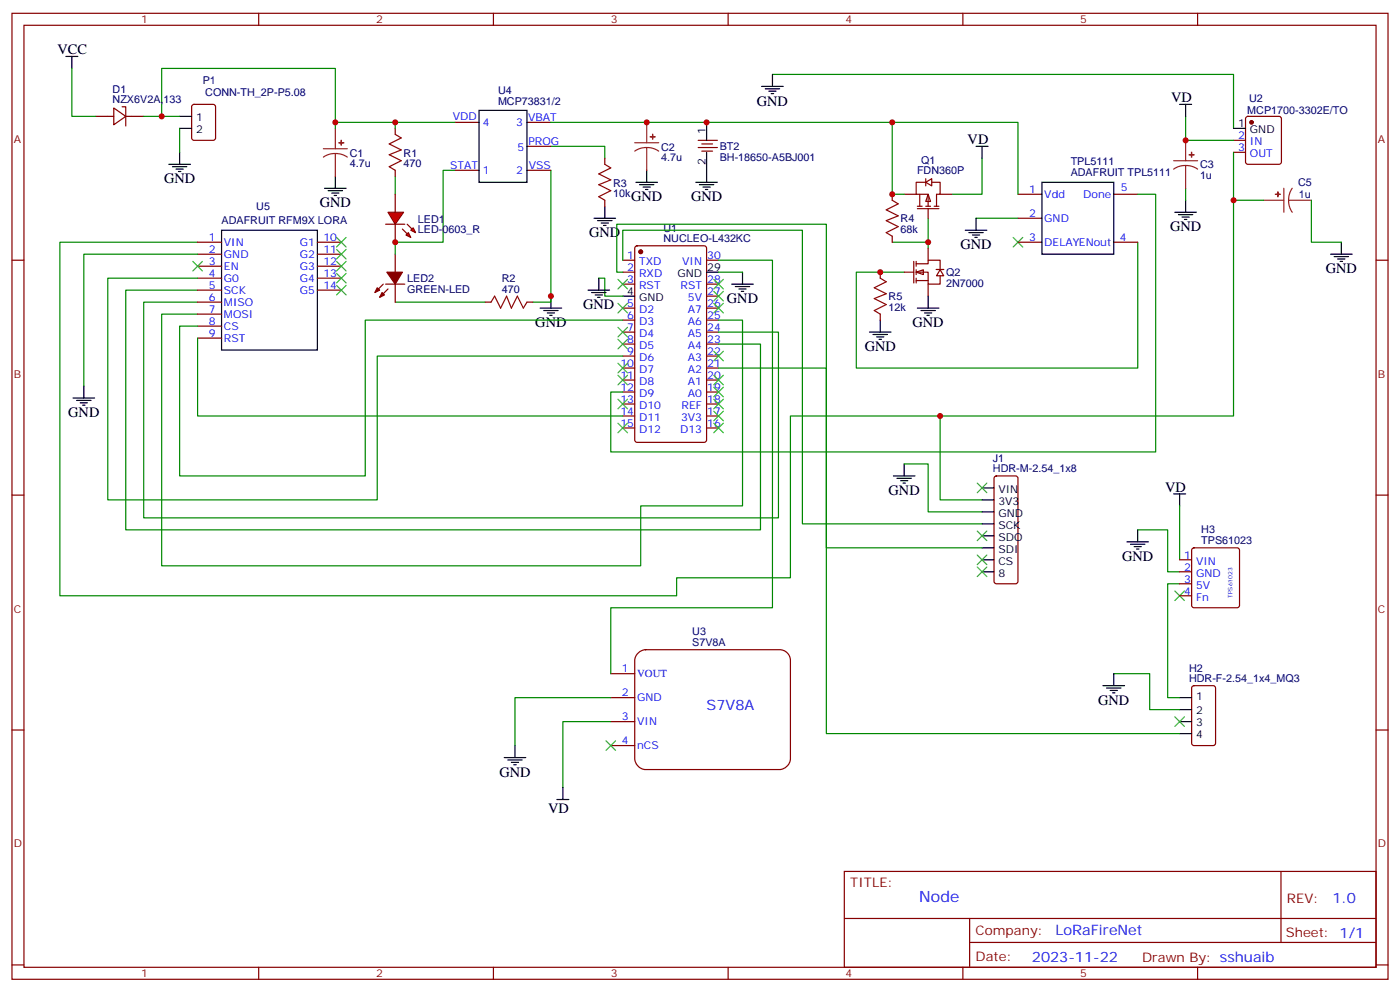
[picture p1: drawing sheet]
<svg xmlns="http://www.w3.org/2000/svg" width="412mm" height="292mm" viewBox="0 0 412 292" stroke-linecap="round" stroke-linejoin="round" font-family="sans-serif">
<g fill="none" stroke="#870000" stroke-width=".35">
<path d="M3.5 3.9h405.4v284.4h-405.4zM7.1 7.4h398.2v277.3h-398.2zM76.2 3.9v3.5M145.3 3.9v3.5M214.5 3.9v3.5M283.6 3.9v3.5M352.8 3.9v3.5M367.1 34.5l.5-.2h9.2l.5 .2 .2 .5v12.7l-.3 .5-.4 .2h-9.2l-.5-.3-.2-.4v-12.7zM178.2 46.6v1.8M178.2 58.9v1.8M363.4 41.3h3.5M363.4 44.8h3.5"/>
<path d="M3.5 76.6h3.6M116.4 74.8v5.3M183.4 76.6h3.6M187.2 72.6l.5-.2h19.7l.7 .4v56.7l-.4 .7h-20l-.7-.5v-56.6zM208.1 76.6h3.6M405.3 76.6h3.6M116.4 83.6v5.3M142.9 88.9h1.7M155.2 88.9h1.8M183.4 80.1h3.6M183.4 83.6h3.6M183.4 90.7h3.6"/>
<path d="M183.4 94.2h3.6M183.4 97.8h3.6M208.1 83.6h3.6M208.1 90.7h3.6M208.1 94.2h3.6M208.1 97.8h3.6M208.1 87.2h3.6M183.4 101.3h3.6M183.4 104.8h3.6M183.4 108.3h3.6M183.4 111.9h3.6M183.4 115.4h3.6"/>
<path d="M183.4 118.9h3.6M208.1 101.3h3.6M208.1 104.8h3.6M208.1 108.3h3.6M208.1 111.9h3.6M208.1 115.4h3.6M208.1 118.9h3.6M183.4 122.4h3.6M183.4 126h3.6M208.1 122.4h3.6M208.1 126h3.6M3.5 145.7h3.6"/>
<path d="M405.3 145.7h3.6M3.5 214.9h3.6M405.3 214.9h3.6M248.7 256.5h156.6v28.2h-156.6zM377.3 256.5v20.9M248.7 270.4h156.5M285.6 277.4h119.6M285.6 270.4v14.1M3.5 284h3.6M76.2 284.7v3.6M145.3 284.7v3.6M214.5 284.7v3.6"/>
<path d="M283.6 284.7v3.6M352.8 284.7v3.6M405.3 284h3.6"/>
</g>
<g fill="#870000" stroke="#870000" stroke-width=".35">
<path d="M112.5 86.1l.7 .7-1.4 .7z"/>
<path d="M111.1 84.7l.7 .7-1.4 .7z"/>
<path d="M114.3 85.1l-1.4 1.4z"/>
<path d="M112.9 83.6l-1.4 1.5z"/>
<circle cx="188.7" cy="74.1" r=".53"/>
<circle cx="368.7" cy="36" r=".53"/>
</g>
<g fill="none" stroke="#000" stroke-width=".35">
<path d="M224.4 25.4h6.3M225.4 26.1h4.3M226.5 26.8h2.1M227.2 27.6h.7M227.5 21.9v3.5M363.4 37.8h3.5M187.3 53.7h6.4M188.4 54.4h4.2M189.4 55.1h2.2M190.1 55.8h.8M190.5 50.1v3.6M205 53.7h6.3"/>
<path d="M206 54.4h4.3M207.1 55.1h2.1M207.8 55.8h.7M208.1 50.1v3.6M349.2 58.9v3.6M175 64.2h6.3M176 64.9h4.3M177.1 65.7h2.1M177.8 66.4h.7M178.2 60.7v3.5M346.1 62.5h6.3M347.1 63.2h4.3"/>
<path d="M348.2 63.9h2.1M348.9 64.6h.7M391.9 74.8h6.4M393 75.5h4.2M394.1 76.2h2.1M394.8 76.9h.7M395.1 71.3v3.5M159.1 90.7h6.4M160.2 91.4h4.2M161.2 92.1h2.1M161.9 92.8h.7M162.3 87.2v3.5"/>
<path d="M183.4 87.2h3.6M208.1 80.1h3.6"/>
</g>
<path d="M227.5 21.9h135.9v15.9M162.3 43.1h15.9v3.5M162.3 50.1v38.8h-5.3M116.4 88.9h26.5" fill="none" stroke="#008700" stroke-width=".35"/>
<path d="M190.5 36v6M187 42h7M190.5 43.4l-1.9 .3-1.6 .8M190.5 43.4l1.9 .3 1.6 .8M190.5 43.4v6.7M372.2 58.9h6M378.2 55.4v7.1M379.6 58.9l.2 1.9 .8 1.7M379.6 58.9h6.7M380.6 55.4l-.8 1.7-.2 1.8" fill="none" stroke="#8c2424" stroke-width=".35"/>
<g fill="#8c2424" stroke="#8c2424" stroke-width=".35">
<path d="M376.4 56.5v1.4z"/>
<path d="M375.7 57.2h1.4z"/>
<path d="M191.6 40.3h1.4z"/>
<path d="M192.2 39.5l.1 1.5z"/>
</g>
<path d="M178.2 48.4l1.7 1-3.5 1.8 3.5 1.8-3.5 1.4 3.5 1.7-3.5 1.8 1.8 1M144.6 88.9l1.1-1.7 1.8 3.5 1.7-3.5 1.4 3.5 1.8-3.5 1.8 3.5 1-1.8" fill="none" stroke="#a10000" stroke-width=".35"/>
<path d="M113.6 83.6h5.6z" fill="#f00" stroke="#870000" stroke-width=".35"/>
<path d="M113.9 80.1h4.6l-2.1 3.5z" fill="#870000" stroke="#870000" stroke-width=".35"/>
<path d="M116.4 51.9v5.3M134.1 50.1h-3.6v21.2h-14.1v3.5" fill="none" stroke="#008700" stroke-width=".35"/>
<g fill="#f00" stroke="#870000" stroke-width=".35">
<path d="M114.3 62.5h4.6l-2.5 3.5z"/>
<path d="M113.6 66h5.6z"/>
</g>
<g fill="#870000" stroke="#870000" stroke-width=".35">
<path d="M119.9 66l1.5 1.4z"/>
<path d="M118.5 67.4l1.4 1.4z"/>
</g>
<g fill="#f00" stroke="#870000" stroke-width=".35">
<path d="M121 67.8l.7-.7 .7 1.4z"/>
<path d="M119.6 69.2l.7-.7 .7 1.4z"/>
</g>
<g fill="none" stroke="#870000" stroke-width=".35">
<path d="M56.7 30.9l.4-.2h5.7l.6 .5 .1 9.4-.5 .7h-5.9l-.6-.5-.1-9.4zM116.4 37.8v1.7M134.1 36h7M155.2 36h7.1M116.4 50.1v1.8M116.4 57.2v5.3M134.1 50.1h7M155.2 50.1h7.1M155.2 43.1h7.1M205.7 41.3h5.6M205.7 43.4h5.6M206.7 42.4h3.2"/>
<path d="M206.7 44.5h3.2M262.8 57.2v1.7M299.9 57.2h7M328.1 57.2h7M58.2 71.3h7.1M58.2 74.8h7.1M58.2 78.4h7.1M93.5 71.3h7M93.5 74.8h7M93.5 78.4h7M116.4 66v5.3M262.8 69.5v1.8"/>
<path d="M299.9 71.3h7M299.9 64.2h7M328.1 71.3h7M58.2 81.9h7.1M58.2 85.4h7.1M58.2 88.9h7.1M58.2 92.5h7.1M58.2 96h7.1M58.2 99.5h7.1M93.5 81.9h7M93.5 85.4h7M259.3 80.1v1.8"/>
<path d="M259.3 92.5v1.7M351.2 202l.5-.2h5.7l.6 .5 .1 16.5-.5 .6-5.9 .1-.6-.5-.1-16.5z"/>
</g>
<path d="M116.4 39.5l1.8 1.1-3.5 1.8 3.5 1.7-3.5 1.4 3.5 1.8-3.5 1.8 1.7 1M262.8 58.9l1.8 1.1-3.5 1.8 3.5 1.7-3.5 1.4 3.5 1.8-3.5 1.8 1.7 1M259.3 81.9l1.8 1-3.6 1.8 3.6 1.8-3.6 1.4 3.6 1.7-3.6 1.8 1.8 1.1" fill="none" stroke="#a10000" stroke-width=".35"/>
<g fill="none" stroke="#000" stroke-width=".35">
<path d="M19.4 16.6h3.5M21.2 16.6v3.5M52.9 34.3h3.5M52.9 37.8h3.5M141.1 32.5h14.1v21.2h-14.1zM208.1 36v5.3M49.7 48.4h6.4M50.8 49.1h4.2M51.9 49.8h2.1M52.6 50.5h.7M52.9 44.8v3.6M95.6 55.4h6.4"/>
<path d="M96.7 56.1h4.2M97.7 56.8h2.1M98.4 57.5h.7M98.8 51.9v3.5M208.1 44.8v5.3M287.5 43.1h3.5M289.3 43.1v3.5M306.9 53.7h21.2v21.1h-21.2zM65.3 67.8h28.2v35.2h-28.2zM284.3 67.8h6.4M285.4 68.5h4.2M286.5 69.2h2.1"/>
<path d="M287.2 69.9h.7M287.5 64.2v3.6M215.5 83.6h6.4M216.6 84.3h4.2M217.7 85.1h2.1M218.4 85.8h.7M218.7 80.1v3.5M256.1 97.8h6.4M257.2 98.5h4.2M258.2 99.2h2.1M258.9 99.9h.7M259.3 94.2v3.6"/>
<path d="M21.5 117.2h6.4M22.6 117.9h4.2M23.6 118.6h2.2M24.3 119.3h.7M24.7 113.6v3.6M266.3 136.6v3.5M263.2 140.1h6.3M264.2 140.8h4.3M265.3 141.5h2.1M266 142.2h.7M347.5 205.4h3.5M347.5 208.9h3.5"/>
<path d="M347.5 212.4h3.5M347.5 215.9h3.5"/>
</g>
<path d="M98.8 37.8v6M95.2 43.8h7.1M98.8 45.2l-1.9 .2-1.7 .8M98.8 45.2l1.8 .2 1.7 .8M98.8 45.2v6.7" fill="none" stroke="#8c2424" stroke-width=".35"/>
<g fill="#8c2424" stroke="#8c2424" stroke-width=".35">
<path d="M99.8 42l1.4 .1z"/>
<path d="M100.5 41.3v1.4z"/>
</g>
<g fill="none" stroke="#008700" stroke-width=".35">
<path d="M47.6 34.3v-14.2h51.2v17.7M52.9 37.8v7M116.4 36v1.8M289.3 46.6v10.6h-8.8M349.2 55.4v3.5M363.4 44.8v77.6h-130.6v47.7h-33.5v5.3h-181.7v-104.1h40.6M363.4 58.9h8.8M386.3 58.9v12.4h8.8M58.2 74.8h-33.5v38.8M262.8 71.3h10.6M273.4 64.2v8.9M287.5 64.2h12.4"/>
<path d="M335.1 71.3v37h-82.9v-28.2h14.1M58.2 85.4h-21.2v70.6h187v-54.7h-12.3M58.2 88.9h-15.9v63.5h187v-54.6h-17.6M58.2 92.5h-10.6v74h141.1v-17.6h30v-54.7h-7M58.2 81.9h-26.5v65.2h79.4v-42.3h72.3M183.4 94.2h-75.8v45.9h-54.7v-44.1h5.3"/>
</g>
<g fill="none" stroke="#3c3" stroke-width=".35">
<path d="M56.8 76.9l2.8 2.9M59.6 76.9l-2.8 2.9M99.1 73.4l2.9 2.8M99.1 76.9l2.9 2.9M102 73.4l-2.9 2.8M102 76.9l-2.9 2.9M298.4 69.9l2.9 2.8M301.3 69.9l-2.9 2.8M99.1 80.5l2.9 2.8M102 80.5l-2.9 2.8M182 82.2l2.9 2.9M184.9 82.2l-2.9 2.9"/>
<path d="M210.3 82.2l2.8 2.9M210.3 85.8l2.8 2.8M210.3 89.3l2.8 2.8M213.1 82.2l-2.8 2.9M213.1 85.8l-2.8 2.8M213.1 89.3l-2.8 2.8M182 117.5l2.9 2.8M182 110.5l2.9 2.8M182 106.9l2.9 2.8M184.9 110.5l-2.9 2.8M184.9 117.5l-2.9 2.8M184.9 106.9l-2.9 2.8"/>
<path d="M210.3 103.4l2.8 2.8M210.3 114l2.8 2.8M210.3 117.5l2.8 2.8M213.1 103.4l-2.8 2.8M213.1 114l-2.8 2.8M213.1 117.5l-2.8 2.8M182 124.6l2.9 2.8M184.9 124.6l-2.9 2.8M210.3 124.6l2.8 2.8M213.1 124.6l-2.8 2.8M346.1 211l2.8 2.8M348.9 211l-2.8 2.8"/>
</g>
<path d="M273.4 57.2l.7 2.1h-1.4z" fill="#fff" stroke="#870000" stroke-width=".35"/>
<g fill="none" stroke="#870000" stroke-width=".35">
<path d="M266.3 57.2h3.6M269.9 57.2h3.5v3.5M270.9 57.2v3.5M272.7 53.7l1.8-1.1v2.1zM272.7 53.7h-2.8v3.5M272.7 52.6v2.1M274.5 53.7h2.4v3.5h-1v3.5M276.9 57.2h3.6M270.2 61.4h6.4M270.2 60.7h1.4M272.7 60.7h1.4M273.4 61.4v2.8"/>
<path d="M275.2 60.7h1.4"/>
</g>
<path d="M269.9 80.1l2.1-.7v1.4z" fill="#fff" stroke="#870000" stroke-width=".35"/>
<g fill="none" stroke="#870000" stroke-width=".35">
<path d="M28.2 34.3h5.3M33.5 31.8l3.5 2.5-3.5 2.4zM36 31.4h1v5.7M37 34.3h5.3M269.2 76.9v6.4M269.9 77.6h3.5v-1h3.5v2.8M269.9 76.9v1.5M269.9 79.4v1.4M273.4 73.1v3.5M275.8 79.3h2.2M276.9 79.4l1.1 1.8h-2.1zM266.3 80.1h2.9"/>
<path d="M269.9 80.1h3.5v3.5h3.5v-2.4M269.9 82.6h3.5M269.9 81.9v1.4M273.4 83.6v3.6M293 140.3l.5-.2h5.7l.5 .2 .2 .5v30.3l-.3 .5-.4 .2h-5.7l-.5-.2-.2-.5v-30.3zM347.5 164.8h3.5M347.5 168.3h3.5M347.5 171.8h3.5M347.5 175.4h3.5M351.2 161.5l.5-.2h12.7l.5 .2 .2 .5v16.2l-.2 .5-.5 .2h-12.7l-.5-.2-.2-.5v-16.2z"/>
</g>
<g fill="none" stroke="#000" stroke-width=".35">
<path d="M347.5 30.7h3.5M349.2 30.7v3.6M173.2 85.4h6.4M174.3 86.1h4.2M175.3 86.8h2.1M176 87.5h.7M176.4 81.9v3.5M270.2 90.7h6.4M271.3 91.4h4.2M272.3 92.1h2.2M273 92.8h.8M273.4 87.2v3.5"/>
<path d="M289.3 143.6h3.5M289.3 147.1h3.5M289.3 150.7h3.5M289.3 154.2h3.5M289.3 157.7h3.5M332 159.5h6.3M335.1 156v3.5M345.7 145.4h3.5M347.5 145.4v3.5M289.3 161.3h3.5M289.3 164.8h3.5M289.3 168.3h3.5"/>
<path d="M333 160.2h4.3M334.1 160.9h2.1M334.8 161.6h.7M328.1 198.3v3.5M324.9 201.8h6.4M326 202.5h4.2M327 203.2h2.1M327.7 203.9h.7"/>
</g>
<g fill="none" stroke="#008700" stroke-width=".35">
<path d="M21.2 20.1v14.2h7M42.3 34.3h10.6M98.8 36h35.3M162.3 36h137.6v21.2M262.8 36v21.2h3.5M349.2 34.3v7h14.2M335.1 57.2h5.3v75.8h-160.5v-17.6h3.5M183.4 76.6v-8.8h53v86.4h52.9M58.2 99.5v22.9h125.2M176.4 81.9h1.8v5.3h5.2M183.4 80.1h-1.7v-14.1h61.7v95.3h45.9M211.7 80.1h7"/>
<path d="M211.7 108.3h31.7v107.6h104.1M266.3 136.6h7.1v14.1h15.9M276.9 122.4v24.7h12.4M335.1 156h8.9v12.3h3.5M347.5 148.9v15.9M347.5 171.8h-3.5v33.6h3.5M328.1 198.3h10.6v10.6h8.8"/>
</g>
<g fill="none" stroke="#3c3" stroke-width=".35">
<path d="M99.1 69.9l2.9 2.8M102 69.9l-2.9 2.8M99.1 84l2.9 2.8M102 84l-2.9 2.8M182 96.3l2.9 2.9M182 99.9l2.9 2.8M182 89.3l2.9 2.8M184.9 96.3l-2.9 2.9M184.9 99.9l-2.9 2.8M184.9 89.3l-2.9 2.8M210.3 110.5l2.8 2.8M213.1 110.5l-2.8 2.8"/>
<path d="M287.9 142.2l2.8 2.8M287.9 156.3l2.8 2.8M290.7 142.2l-2.8 2.8M290.7 156.3l-2.8 2.8M287.9 166.9l2.8 2.8M287.9 163.4l2.8 2.8M290.7 166.9l-2.8 2.8M290.7 163.4l-2.8 2.8M346.1 174l2.8 2.8M348.9 174l-2.8 2.8"/>
</g>
<path d="M345.7 47.3h7.1M349.2 48.7l-1.8 .3-1.7 .8M349.2 48.7l1.9 .3 1.7 .8M349.2 41.3v6M349.2 48.7v6.7" fill="none" stroke="#8c2424" stroke-width=".35"/>
<g fill="#8c2424" stroke="#8c2424" stroke-width=".35">
<path d="M350.3 45.5l1.4 .1z"/>
<path d="M351 44.8v1.4z"/>
</g>
<path d="M187.8 192.4a3.4 3.4 0 0 1 2.3-1.2h39.6a3.2 3.2 0 0 1 3.1 3.2v28.9a3.4 3.4 0 0 1-3.1 3.2h-39.6a3.4 3.4 0 0 1-3.1-3.2v-28.9l.1-.7z" fill="#fff" stroke="#870000" stroke-width=".35"/>
<path d="M179.9 198.3h7.1M179.9 205.4h7.1M179.9 212.4h7.1M179.9 219.5h7.1" fill="none" stroke="#870000" stroke-width=".35"/>
<path d="M210.3 121l2.8 2.9M213.1 121l-2.8 2.9M178.5 218.1l2.8 2.8M181.3 218.1l-2.8 2.8" fill="none" stroke="#3c3" stroke-width=".35"/>
<path d="M211.7 76.6h15.8v102.3h-47.6v19.4M179.9 205.4h-28.2v14.1M179.9 212.4h-14.1v19.4" fill="none" stroke="#008700" stroke-width=".35"/>
<path d="M151.7 219.5v3.5M148.5 223h6.4M149.6 223.7h4.2M150.6 224.4h2.2M151.3 225.1h.7M164 235.3h3.6M165.8 231.8v3.5" fill="none" stroke="#000" stroke-width=".35"/>
<g fill="#c00">
<circle cx="162.3" cy="87.2" r=".88"/>
<circle cx="116.4" cy="71.3" r=".88"/>
<circle cx="259.3" cy="80.1" r=".88"/>
<circle cx="273.4" cy="71.3" r=".88"/>
<circle cx="262.8" cy="57.2" r=".88"/>
<circle cx="262.8" cy="36" r=".88"/>
<circle cx="190.5" cy="36" r=".88"/>
<circle cx="47.6" cy="34.3" r=".88"/>
<circle cx="98.8" cy="36" r=".88"/>
<circle cx="116.4" cy="36" r=".88"/>
<circle cx="349.3" cy="41.3" r=".88"/>
<circle cx="208.1" cy="36" r=".88"/>
<circle cx="363.4" cy="58.9" r=".88"/>
<circle cx="276.9" cy="122.4" r=".88"/>
</g>
<text font-size="4.6" fill="#00f" x="270.8" y="265.5">Node</text>
<g font-size="4.2">
<text x="16.9" y="15.9">VCC</text>
<text x="223" y="31.1">GND</text>
<text x="345" y="30">VD</text>
<text x="285" y="42.4">VD</text>
<text x="48.3" y="54">GND</text>
<text x="185.9" y="59.3">GND</text>
<text x="203.6" y="59.3">GND</text>
<text x="94.2" y="61.1">GND</text>
<text x="173.6" y="69.9">GND</text>
<text x="344.7" y="68.1">GND</text>
<text x="282.9" y="73.4">GND</text>
<text x="390.5" y="80.5">GND</text>
<text x="214.1" y="89.3">GND</text>
<text x="171.8" y="91.1">GND</text>
<text x="157.7" y="96.3">GND</text>
<text x="268.8" y="96.3">GND</text>
<text x="254.7" y="103.4">GND</text>
<text x="20.1" y="122.8">GND</text>
<text x="261.8" y="145.7">GND</text>
<text x="343.3" y="144.7">VD</text>
<text x="330.6" y="165.1">GND</text>
<text x="323.5" y="207.5">GND</text>
<text x="147.1" y="228.6">GND</text>
<text x="161.5" y="239.3">VD</text>
</g>
<g font-size="4.2" fill="#00f">
<text x="208.1" y="208.9">S7V8A</text>
<text x="392.5" y="265.8">1.0</text>
<text x="310.9" y="275.3">LoRaFireNet</text>
<text x="304" y="283.1">2023-11-22</text>
</g>
<g font-size="3.9" fill="#800">
<text x="250.5" y="261.1">TITLE:</text>
<text x="379.1" y="265.8">REV:</text>
<text x="287.4" y="275.3">Company:</text>
<text x="378.7" y="275.9">Sheet: 1/1</text>
<text x="287.4" y="283">Date:</text>
<text x="336.4" y="283.1">Drawn By: sshuaib</text>
</g>
<g font-size="3.2" fill="#800">
<text x="41.6" y="6.9">1</text>
<text x="110.8" y="6.9">2</text>
<text x="179.9" y="6.9">3</text>
<text x="249.1" y="6.9">4</text>
<text x="318.2" y="6.9">5</text>
<text x="4.1" y="42">A</text>
<text x="405.9" y="42">A</text>
<text x="4.1" y="111.2">B</text>
<text x="405.9" y="111.2">B</text>
<text x="4.1" y="180.3">C</text>
<text x="405.9" y="180.3">C</text>
<text x="4.1" y="249.4">D</text>
<text x="405.9" y="249.4">D</text>
<text x="41.6" y="287.7">1</text>
<text x="110.8" y="287.7">2</text>
<text x="179.9" y="287.7">3</text>
<text x="249.1" y="287.7">4</text>
<text x="318.2" y="287.7">5</text>
</g>
<g font-size="3.2" fill="#000080">
<text x="33.2" y="27.3">D1</text>
<text x="59.7" y="24.8">P1</text>
<text x="60.5" y="28.3">CONN-TH_2P-P5.08</text>
<text x="146.7" y="27.7">U4</text>
<text x="33.2" y="30.4">NZX6V2A,133</text>
<text x="146.7" y="30.8">MCP73831/2</text>
<text x="367.4" y="33.7">MCP1700-3302E/TO</text>
<text x="367.9" y="30">U2</text>
<text x="103" y="46.1">C1</text>
<text x="118.9" y="46.1">R1</text>
<text x="194.7" y="47.4">4.7u</text>
<text x="194.7" y="44.3">C2</text>
<text x="212" y="47.4">BH-18650-A5BJ001</text>
<text x="212" y="44.2">BT2</text>
<text x="103" y="49.2">4.7u</text>
<text x="118.9" y="49.2">470</text>
<text x="270.1" y="51.3">FDN360P</text>
<text x="271.4" y="48.4">Q1</text>
<text x="315.4" y="51.7">ADAFRUIT TPL5111</text>
<text x="315.4" y="48.6">TPL5111</text>
<text x="353.5" y="52.6">1u</text>
<text x="353.5" y="49.6">C3</text>
<text x="180.6" y="58">10k</text>
<text x="180.6" y="54.9">R3</text>
<text x="382.4" y="54.8">C5</text>
<text x="382.6" y="58.4">1u</text>
<text x="75.5" y="61.8">U5</text>
<text x="123.1" y="65.5">LED1</text>
<text x="265.3" y="65.4">R4</text>
<text x="65.3" y="66">ADAFRUIT RFM9X LORA</text>
<text x="123.1" y="68.6">LED-0603_R</text>
<text x="195.5" y="71.3">NUCLEO-L432KC</text>
<text x="195.5" y="68.2">U1</text>
<text x="265.3" y="68.6">68k</text>
<text x="119.9" y="83.1">LED2</text>
<text x="147.8" y="83">R2</text>
<text x="278.7" y="81.3">Q2</text>
<text x="119.9" y="86.2">GREEN-LED</text>
<text x="147.8" y="86.1">470</text>
<text x="261.8" y="88.3">R5</text>
<text x="278.7" y="84.4">2N7000</text>
<text x="261.8" y="91.5">12k</text>
<text x="292.5" y="136">J1</text>
<text x="292.5" y="139">HDR-M-2.54_1x8</text>
<text x="353.8" y="160.2">TPS61023</text>
<text x="353.8" y="157">H3</text>
<text x="203.9" y="190.2">S7V8A</text>
<text x="203.9" y="187">U3</text>
<text x="350.2" y="197.7">H2</text>
<text x="350.2" y="200.8">HDR-F-2.54_1x4_MQ3</text>
</g>
<g font-size="3.2">
<text x="57.7" y="35.7">1</text>
<text x="57.7" y="39.2">2</text>
<text x="207.8" y="39.5" transform="rotate(-90 207.8 39.5)">1</text>
<text x="364.7" y="37.4">1</text>
<text x="368.2" y="39.2">GND</text>
<text x="207.8" y="48.6" transform="rotate(-90 207.8 48.6)">2</text>
<text x="199.6" y="81.5">GND</text>
<text x="208.3" y="79.8">29</text>
<text x="184.8" y="86.8">4</text>
<text x="188.3" y="88.6">GND</text>
<text x="294.1" y="145">VIN</text>
<text x="294.1" y="148.6">3V3</text>
<text x="294.1" y="152.1">GND</text>
<text x="294.1" y="155.6">SCK</text>
<text x="294.1" y="159.1">SDO</text>
<text x="294.1" y="162.7">SDI</text>
<text x="294.1" y="166.2">CS</text>
<text x="294.1" y="169.7">8</text>
<text x="352.3" y="206.1">1</text>
<text x="352.3" y="210.3">2</text>
<text x="352.3" y="213.8">3</text>
<text x="352.3" y="217.3">4</text>
</g>
<g font-size="3.2" fill="#00f">
<text x="133.3" y="35.3">VDD</text>
<text x="155.6" y="35.7">VBAT</text>
<text x="142.3" y="37.1">4</text>
<text x="152" y="37.1">3</text>
<text x="364.7" y="41">2</text>
<text x="152.4" y="44.5">5</text>
<text x="155.7" y="42.7">PROG</text>
<text x="364.7" y="44.5">3</text>
<text x="368.2" y="42.7">IN</text>
<text x="368.2" y="46.2">OUT</text>
<text x="132.6" y="49.8">STAT</text>
<text x="142.3" y="51.2">1</text>
<text x="152" y="51.2">2</text>
<text x="155.8" y="49.8">VSS</text>
<text x="303.1" y="56.8">1</text>
<text x="307.6" y="58.2">Vdd</text>
<text x="319.1" y="58.2">Done</text>
<text x="330.2" y="56.1">5</text>
<text x="303.1" y="63.9">2</text>
<text x="307.6" y="65.3">GND</text>
<text x="61.5" y="70.9">1</text>
<text x="95.2" y="70.9">10</text>
<text x="303.1" y="70.9">3</text>
<text x="329.8" y="70.9">4</text>
<text x="61.5" y="74.5">2</text>
<text x="61.5" y="78">3</text>
<text x="66" y="72.4">VIN</text>
<text x="66" y="75.9">GND</text>
<text x="88.3" y="72.4">G1</text>
<text x="88.3" y="75.9">G2</text>
<text x="95.2" y="74.5">11</text>
<text x="95.2" y="78">12</text>
<text x="184.8" y="76.2">1</text>
<text x="188.3" y="78">TXD</text>
<text x="201" y="78">VIN</text>
<text x="208.3" y="76.2">30</text>
<text x="307.6" y="72.4">DELAYENout</text>
<text x="61.5" y="81.5">4</text>
<text x="66" y="79.4">EN</text>
<text x="66" y="82.9">G0</text>
<text x="88.3" y="79.4">G3</text>
<text x="88.3" y="82.9">G4</text>
<text x="95.2" y="81.5">13</text>
<text x="184.8" y="79.8">2</text>
<text x="184.8" y="83.3">3</text>
<text x="188.3" y="81.5">RXD</text>
<text x="208.3" y="83.3">28</text>
<text x="61.5" y="85.1">5</text>
<text x="61.5" y="88.6">6</text>
<text x="66" y="86.5">SCK</text>
<text x="66" y="90">MISO</text>
<text x="88.3" y="86.5">G5</text>
<text x="95.2" y="85.1">14</text>
<text x="188.3" y="85.1">RST</text>
<text x="200.5" y="85.1">RST</text>
<text x="202.6" y="88.6">5V</text>
<text x="208.3" y="86.8">27</text>
<text x="61.5" y="92.1">7</text>
<text x="61.5" y="95.6">8</text>
<text x="66" y="93.5">MOSI</text>
<text x="184.8" y="90.3">5</text>
<text x="184.8" y="93.9">6</text>
<text x="188.3" y="92.1">D2</text>
<text x="188.3" y="95.6">D3</text>
<text x="202.6" y="95.6">A6</text>
<text x="202.6" y="92.1">A7</text>
<text x="208.3" y="93.9">25</text>
<text x="208.3" y="90.3">26</text>
<text x="61.5" y="99.2">9</text>
<text x="66" y="97">CS</text>
<text x="66" y="100.6">RST</text>
<text x="184.8" y="97.4">7</text>
<text x="184.8" y="100.9">8</text>
<text x="188.3" y="99.2">D4</text>
<text x="202.6" y="99.2">A5</text>
<text x="208.3" y="100.9">23</text>
<text x="208.3" y="97.4">24</text>
<text x="182.8" y="108">10</text>
<text x="184.8" y="104.5">9</text>
<text x="188.3" y="102.7">D5</text>
<text x="188.3" y="106.2">D6</text>
<text x="202.6" y="106.2">A3</text>
<text x="202.6" y="102.7">A4</text>
<text x="208.3" y="108">21</text>
<text x="208.3" y="104.5">22</text>
<text x="182.8" y="111.5">11</text>
<text x="188.3" y="109.7">D7</text>
<text x="188.3" y="113.3">D8</text>
<text x="202.6" y="113.3">A1</text>
<text x="202.6" y="109.7">A2</text>
<text x="208.3" y="111.5">20</text>
<text x="182.8" y="115">12</text>
<text x="182.8" y="118.6">13</text>
<text x="188.3" y="116.8">D9</text>
<text x="202.6" y="116.8">A0</text>
<text x="208.3" y="118.6">18</text>
<text x="208.3" y="115">19</text>
<text x="182.8" y="122.1">14</text>
<text x="182.8" y="125.6">15</text>
<text x="188.3" y="120.3">D10</text>
<text x="188.3" y="123.9">D11</text>
<text x="200.6" y="123.9">3V3</text>
<text x="200.8" y="120.3">REF</text>
<text x="208.3" y="125.6">16</text>
<text x="208.3" y="122.1">17</text>
<text x="188.3" y="127.4">D12</text>
<text x="200.4" y="127.4">D13</text>
<text x="348.8" y="164.4">1</text>
<text x="348.8" y="168">2</text>
<text x="352.3" y="166.2">VIN</text>
<text x="348.8" y="171.5">3</text>
<text x="352.3" y="169.7">GND</text>
<text x="352.3" y="173.2">5V</text>
<text x="348.8" y="175">4</text>
<text x="352.3" y="176.8">Fn</text>
<text x="183.2" y="197.9">1</text>
<text x="187.7" y="199.4">VOUT</text>
<text x="183.2" y="205">2</text>
<text x="187.7" y="206.4">GND</text>
<text x="183.2" y="212.1">3</text>
<text x="187.7" y="213.5">VIN</text>
<text x="183.2" y="219.1">4</text>
<text x="187.7" y="220.5">nCS</text>
</g>
<text font-size="1.8" fill="#00f" x="363" y="176" transform="rotate(-90 363 176)">TPS61023</text>
</svg>
